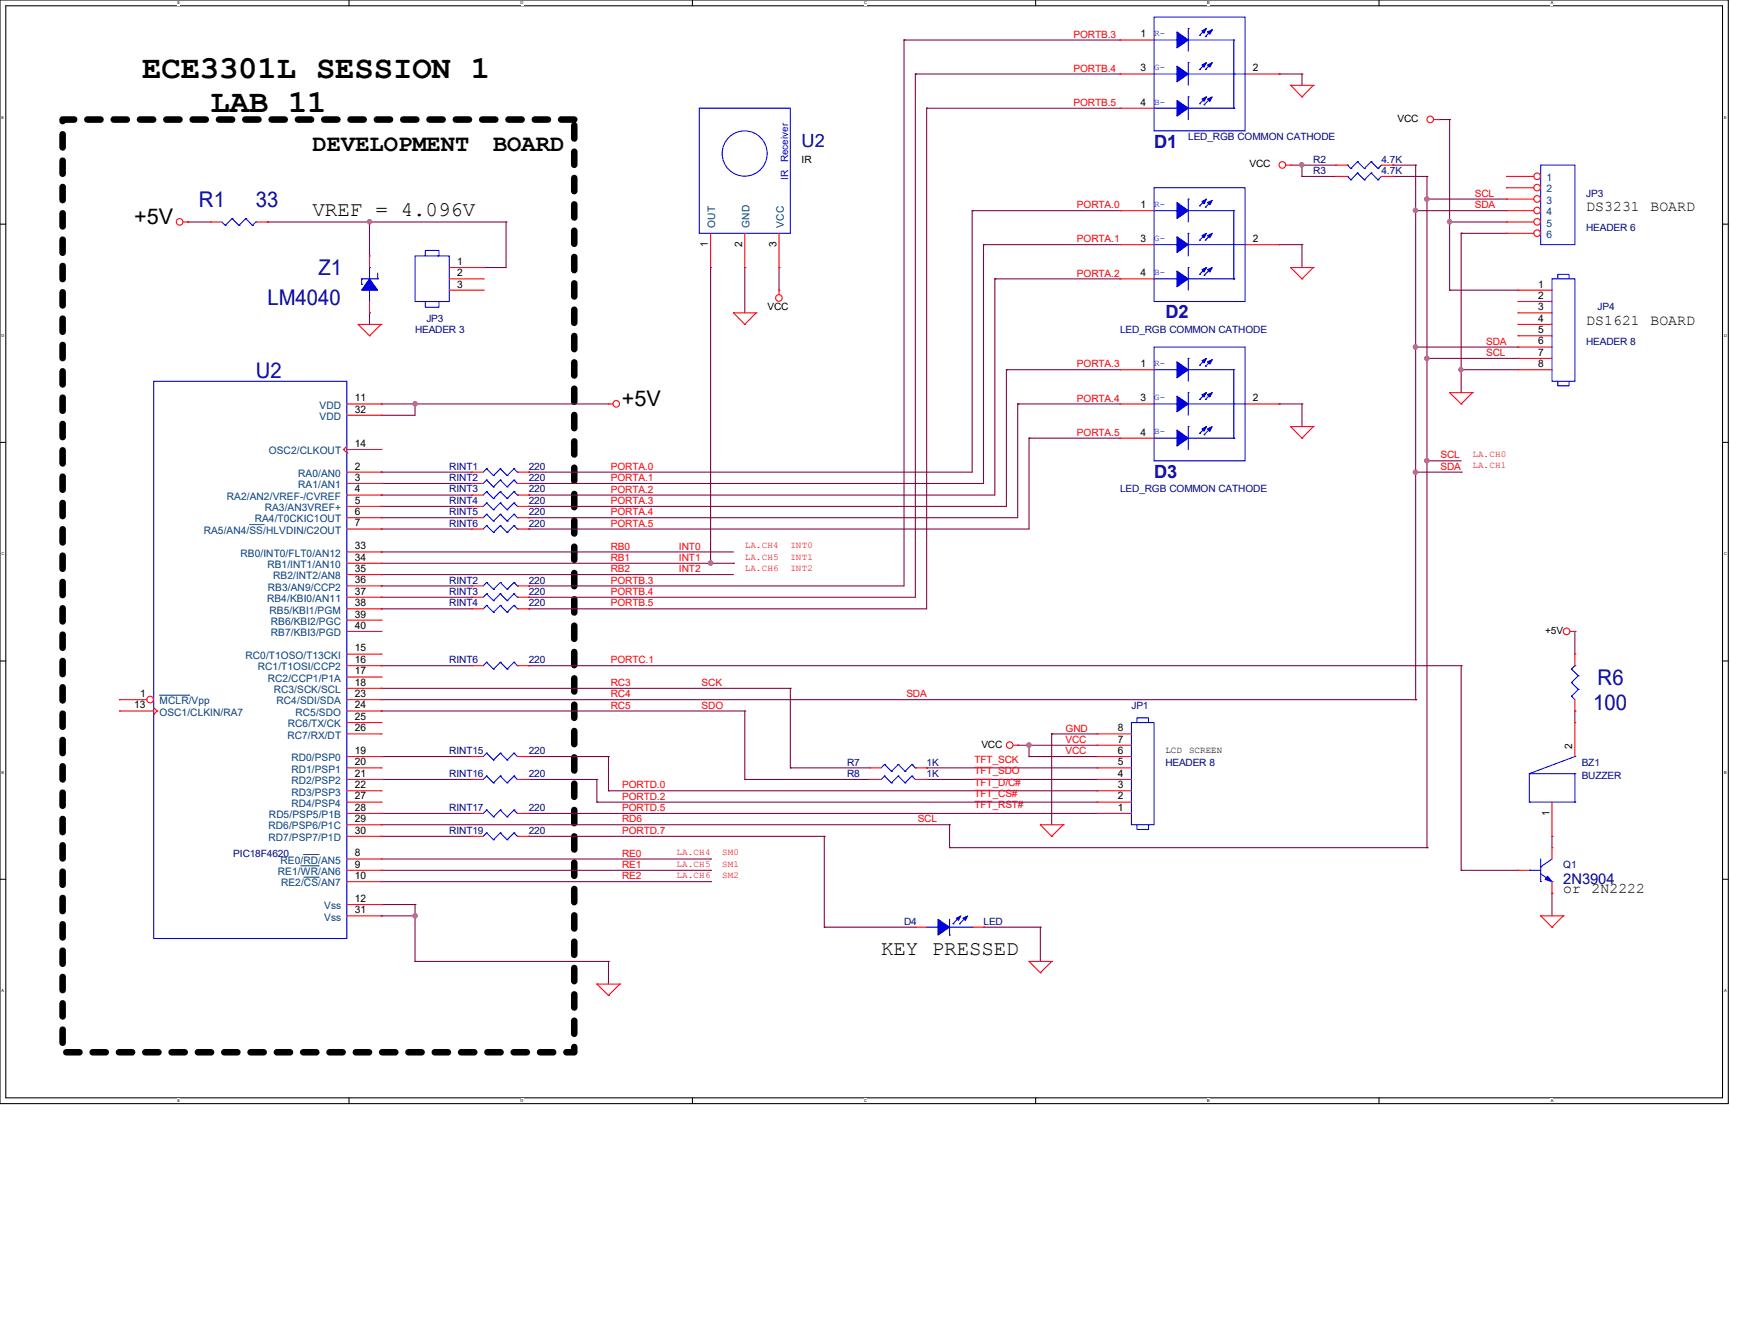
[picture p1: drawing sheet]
<svg xmlns="http://www.w3.org/2000/svg" width="279mm" height="216mm" viewBox="0 0 279 216" stroke-linecap="round" stroke-linejoin="round" font-family="sans-serif">
<path d="M0 0h278v177.4h-278zM.9 .9h276.2v175.6h-276.2z" fill="none" stroke="#000" stroke-width=".17"/>
<g fill="#fff">
<path d="M28.5 .1h.5v.7h-.5z"/>
<path d="M28.5 176.6h.5v.7h-.5z"/>
</g>
<path d="M56.1 0v.9M56.1 176.5v.9" fill="none" stroke="#000" stroke-width=".17"/>
<g fill="#fff">
<path d="M83.7 .1h.5v.7h-.5z"/>
<path d="M83.7 176.6h.5v.7h-.5z"/>
</g>
<path d="M111.4 0v.9M111.4 176.5v.9" fill="none" stroke="#000" stroke-width=".17"/>
<g fill="#fff">
<path d="M139 .1h.4v.7h-.4z"/>
<path d="M139 176.6h.4v.7h-.4z"/>
</g>
<path d="M166.6 0v.9M166.6 176.5v.9" fill="none" stroke="#000" stroke-width=".17"/>
<g fill="#fff">
<path d="M194.2 .1h.4v.7h-.4z"/>
<path d="M194.2 176.6h.4v.7h-.4z"/>
</g>
<path d="M221.8 0v.9M221.8 176.5v.9" fill="none" stroke="#000" stroke-width=".17"/>
<g fill="#fff">
<path d="M249.4 .1h.4v.7h-.4z"/>
<path d="M249.4 176.6h.4v.7h-.4z"/>
<path d="M.3 18.5h.4v.7h-.4z"/>
<path d="M277.3 18.5h.4v.7h-.4z"/>
<path d="M.3 53.6h.4v.7h-.4z"/>
<path d="M277.3 53.6h.5v.7h-.5z"/>
</g>
<path d="M0 36h.9M277.1 36h.9" fill="none" stroke="#000" stroke-width=".17"/>
<g fill="#fff">
<path d="M.3 88.6h.4v.8h-.4z"/>
<path d="M277.3 88.6h.5v.8h-.5z"/>
</g>
<path d="M0 71.1h.9M277.1 71.1h.9" fill="none" stroke="#000" stroke-width=".17"/>
<g fill="#fff">
<path d="M.3 123.8h.4v.7h-.4z"/>
<path d="M277.3 123.8h.4v.7h-.4z"/>
</g>
<path d="M0 106.3h.9M277.1 106.3h.9" fill="none" stroke="#000" stroke-width=".17"/>
<g fill="#fff">
<path d="M.3 158.9h.3v.7h-.3z"/>
<path d="M277.3 158.9h.4v.7h-.4z"/>
</g>
<path d="M0 141.4h.9M277.1 141.4h.9" fill="none" stroke="#000" stroke-width=".17"/>
<path d="M10.1 19.2h82.3v150h-82.3z" fill="none" stroke="#000" stroke-width="1.1" stroke-dasharray="2.1"/>
<g fill="none" stroke="#800040" stroke-width=".17">
<path d="M145.4 6.4h.1M145.4 6.4v87.8h-60.4M145.4 6.4h34.8M147.2 11.9h.1M147.2 11.9v84.1h-62.2M147.2 11.9h33M149.1 17.4h.1M149.1 17.4v80.5h-64.1M149.1 17.4h31.1M205.7 11.9h.1M205.7 11.9h3.7M209.4 11.9h.1"/>
<path d="M209.4 11.9v1.8M231.4 19.2h.1M231.4 19.2h1.8M233.2 19.2h.1M233.2 19.2v27.5M30.2 35.7h.1M30.2 35.7h3.7M43 35.7h.1M43 35.7h38.4M59.4 35.7h.1M59.4 35.7v5.4M81.4 35.7h.1"/>
<path d="M81.4 35.7v7.3h-3.7M156.4 33.9h.1M156.4 33.9v42h-71.4M156.4 33.9h23.8M158.2 39.3h.1M158.2 39.3v38.4h-73.2M158.2 39.3h22M205.7 39.3h.1M205.7 39.3h3.7M207.6 26.5h7.3M209.4 39.3h.1M209.4 26.5h.1"/>
<path d="M209.4 28.4h.1M209.4 26.5v1.9M209.4 39.3v3.7M209.4 28.4h5.5M224 26.5h.1M224 28.4h.1M224 26.5h3.7M224 28.4h5.5M227.7 26.5h.1M227.7 33.9h.1M227.7 33.9h14.6M227.7 26.5v86"/>
<path d="M229.5 28.4h.1M229.5 32h.1M229.5 28.4v107.9M229.5 32h12.8M233.2 35.7h.1M233.2 35.7h9.1M235 37.5h.1M235 37.5v25.6M235 37.5h7.3M59.4 50.3h.1M59.4 50.3v1.9M77.7 43h.1"/>
<path d="M114.3 43h.1M114.3 43v47.6M119.8 43h.1M119.8 43v7.3M125.3 43h.1M125.3 43v3.7M160 44.8h.1M160 44.8v34.8h-75M160 44.8h20.2M161.9 59.4h.1M161.9 59.4v22h-76.9M161.9 59.4h18.3"/>
<path d="M227.7 55.8h.1M227.7 55.8h16.5M229.5 57.6h.1M229.5 57.6h14.7M233.2 46.7h.1M233.2 46.7h11M235 59.4h.1M235 59.4h9.2M61.3 64.9h.1M61.3 66.8h.1M61.3 75.9h.1M61.3 77.7h.1"/>
<path d="M61.3 79.6h.1M61.3 64.9h36.6M61.3 75.9h14.6M61.3 79.6h14.6M61.3 77.7h14.6M66.8 64.9h.1M66.8 64.9v1.9h-5.5M85 75.9h.1M85 79.6h.1M85 77.7h.1M163.7 64.9h.1M163.7 64.9h16.5"/>
<path d="M163.7 64.9v18.3h-78.7M165.5 70.4h.1M165.5 70.4v14.6h-80.5M165.5 70.4h14.7M205.7 64.9h.1M205.7 64.9h3.7M209.4 64.9h.1M209.4 64.9v3.7M227.7 75.9h.1M227.7 75.9h7.3M229.5 74.1h.1M229.5 74.1h5.5"/>
<path d="M235 75.9h.1M61.3 88.7h.1M61.3 92.4h.1M61.3 94.2h.1M61.3 96h.1M61.3 97.9h.1M61.3 81.4h.1M61.3 83.2h.1M61.3 85h.1M61.3 88.7h56.7M61.3 90.6h56.7M61.3 92.4h56.7"/>
<path d="M61.3 94.2h14.6M61.3 96h14.6M61.3 97.9h14.6M61.3 81.4h14.6M61.3 83.2h14.6M61.3 85h14.6M85 94.2h.1M85 96h.1M85 97.9h.1M85 81.4h.1M85 83.2h.1M85 85h.1"/>
<path d="M114.3 90.6h.1M118 90.6h.1M61.3 107h.1M61.3 110.7h.1M61.3 114.3h.1M61.3 107h14.6M61.3 110.7h65.8M61.3 114.3h58.5M61.3 112.5h166.4M85 107h.1M85 107h150M119.8 114.3h.1"/>
<path d="M119.8 114.3v11M127.1 110.7h.1M127.1 110.7v12.7M163.7 119.8h.1M163.7 119.8h12.8M165.5 119.8h.1M165.5 119.8v1.8M169.2 118h.1M169.2 118h7.3M169.2 118v14.6M227.7 112.5h.1M235 107h.1"/>
<path d="M235 107v32.9M253.3 101.5h.1M253.3 114.3h.1M253.3 101.5v3.7M253.3 114.3v1.9M61.3 130.8h.1M61.3 134.5h.1M61.3 134.5h14.6M61.3 138.1h53M61.3 139.9h53M61.3 121.6h14.6M61.3 125.3h14.6"/>
<path d="M61.3 130.8h14.6M61.3 132.6h91.4M75.9 121.6h.1M75.9 125.3h.1M85 134.5h.1M85 121.6h.1M85 125.3h.1M85 130.8h.1M85 134.5h47.6M85 121.6h12.9M85 125.3h11M85 130.8h91.5"/>
<path d="M96 125.3h.1M96 128.9h.1M96 125.3v3.6M96 128.9h80.5M97.9 121.6h.1M97.9 127.1h.1M97.9 121.6v5.5M97.9 127.1h78.6M114.3 138.1h.1M114.3 139.9h.1M119.8 125.3h.1M119.8 125.3h20.1"/>
<path d="M127.1 123.4h.1M127.1 123.4h12.8M132.6 134.5h.1M132.6 134.5v14.6M149.1 123.4h.1M149.1 125.3h.1M149.1 125.3h27.4M149.1 123.4h27.4M152.7 132.6h.1M152.7 136.3h.1M152.7 132.6v3.7M152.7 136.3h76.8"/>
<path d="M165.5 121.6h.1M165.5 121.6h11M229.5 136.3h.1M235 139.9h.1M235 139.9h9.2M249.6 134.5h.1M249.6 134.5v1.8M61.3 145.4h.1M61.3 147.2h.1M61.3 145.4h5.5M61.3 147.2h5.5M61.3 141.7h53"/>
<path d="M66.8 145.4h.1M66.8 147.2h.1M66.8 154.6h.1M66.8 145.4v9.2M66.8 154.6h31.1M97.9 154.6h.1M97.9 154.6v3.6M114.3 141.7h.1M132.6 149.1h.1M132.6 149.1h14.6M158.2 149.1h.1M158.2 149.1h9.1"/>
<path d="M167.3 149.1h.1M167.3 149.1v5.5M249.6 143.6h.1M249.6 143.6v3.6"/>
</g>
<g fill="#f0f" stroke="#f0f" stroke-width=".17">
<circle cx="66.7" cy="64.9" r=".35"/>
<circle cx="66.7" cy="147.2" r=".35"/>
<circle cx="165.5" cy="119.8" r=".36"/>
<circle cx="59.4" cy="35.6" r=".35"/>
<circle cx="114.3" cy="90.5" r=".35"/>
<circle cx="235" cy="59.4" r=".35"/>
<circle cx="233.2" cy="35.6" r=".35"/>
<circle cx="227.7" cy="75.9" r=".35"/>
<circle cx="227.7" cy="33.8" r=".35"/>
<circle cx="227.7" cy="55.8" r=".35"/>
<circle cx="229.5" cy="32" r=".36"/>
<circle cx="229.5" cy="57.6" r=".36"/>
<circle cx="229.5" cy="74.1" r=".36"/>
<circle cx="209.4" cy="26.5" r=".35"/>
</g>
<g fill="none" stroke="#f00" stroke-width=".17">
<path d="M180.2 6.4h.1M180.2 11.9h.1M180.2 17.4h.1M180.2 6.4h5.4M180.2 11.9h5.4M180.2 17.4h5.4M200.3 11.9h5.4M205.7 11.9h.1M207.6 13.7h.1M207.6 13.7h3.6M207.6 13.7l1.8 1.9M209.4 15.6h.1"/>
<path d="M211.2 13.7h.1M211.2 13.7l-1.8 1.9M230.6 19.2h.8M231.4 19.2h.1M29.5 35.7h.7M30.2 35.7h.1M33.9 35.7h.1M33.9 35.7h1.8M41.1 35.7h1.9M43 35.7h.1M114.3 37.5v5.5M119.8 37.5v5.5"/>
<path d="M125.3 37.5v5.5M206.8 26.5h.8M207.6 26.5h.1M214.9 26.5h.1M214.9 26.5h1.8M222.2 26.5h1.8M224 26.5h.1M57.6 52.2h.1M57.6 52.2h3.7M57.6 52.2l1.8 1.8M59.4 54h.1M61.3 52.2h.1"/>
<path d="M61.3 52.2l-1.9 1.8M72.3 43h5.4M72.3 44.8h5.4M72.3 46.7h5.4M77.7 43h.1M77.7 44.8h.1M77.7 46.7h.1M114.3 43h.1M118 50.3h.1M118 50.3h3.6M118 50.3l1.8 1.9M119.8 52.2h.1"/>
<path d="M119.8 43h.1M121.6 50.3h.1M121.6 50.3l-1.8 1.9M125.3 46.7h.1M125.3 43h.1M125.3 46.7v.7M180.2 59.4h.1M180.2 59.4h5.4M207.6 43h.1M207.6 43h3.6M207.6 43l1.8 1.8M209.4 44.8h.1"/>
<path d="M211.2 43h.1M211.2 43l-1.8 1.8M97.9 64.9h.1M97.9 64.9h.7M180.2 64.9h.1M180.2 70.4h.1M180.2 64.9h5.4M180.2 70.4h5.4M200.3 64.9h5.4M205.7 64.9h.1M207.6 68.6h.1M207.6 68.6h3.6"/>
<path d="M207.6 68.6l1.8 1.8M209.4 70.4h.1M211.2 68.6h.1M211.2 68.6l-1.8 1.8M233.2 63.1h.1M233.2 63.1h3.7M233.2 63.1l1.8 1.8M235 64.9h.1M236.9 63.1h.1M236.9 63.1l-1.9 1.8M75.9 85h.1M75.9 81.4h.1"/>
<path d="M75.9 85h1.8M75.9 81.4h1.8M83.2 85h1.8M83.2 81.4h1.8M85 85h.1M85 81.4h.1M163 119.8h.7M163.7 119.8h.1M176.5 119.8h.1M176.5 118h.1M176.5 119.8h5.5M176.5 118h5.5"/>
<path d="M252.6 101.5h.7M253.3 101.5h.1M253.3 114.3h.1M253.3 105.2h.1M253.3 105.2v1.8M253.3 112.5v1.8M75.9 121.6h.1M75.9 121.6h1.8M83.2 121.6h1.8M85 121.6h.1M167.3 132.6h.1M167.3 132.6h3.7"/>
<path d="M167.3 132.6l1.9 1.9M169.2 134.5h.1M171 132.6h.1M171 132.6l-1.8 1.9M176.5 130.8h.1M176.5 128.9h.1M176.5 127.1h.1M176.5 125.3h.1M176.5 123.4h.1M176.5 121.6h.1M176.5 130.8h5.5M176.5 128.9h5.5"/>
<path d="M176.5 127.1h5.5M176.5 125.3h5.5M176.5 123.4h5.5M176.5 121.6h5.5M96 158.2h.1M96 158.2h3.7M96 158.2l1.9 1.8M99.7 158.2h.1M99.7 158.2l-1.8 1.8M147.2 149.1h.1M147.2 149.1h1.9M156.4 149.1h1.8"/>
<path d="M158.2 149.1h.1M165.5 154.6h.1M165.5 154.6h3.7M165.5 154.6l1.8 1.8M167.3 156.4h.1M169.2 154.6h.1M169.2 154.6l-1.9 1.8M247.8 147.2h.1M247.8 147.2h3.7M247.8 147.2l1.8 1.9M249.6 149.1h.1M251.5 147.2h.1"/>
<path d="M251.5 147.2l-1.9 1.9M97.9 160h.1"/>
<circle cx="230.1" cy="19.2" r=".53"/>
<circle cx="28.9" cy="35.7" r=".53"/>
<circle cx="206.3" cy="26.5" r=".53"/>
<circle cx="125.3" cy="47.9" r=".53"/>
<circle cx="99.1" cy="64.9" r=".53"/>
<circle cx="162.4" cy="119.8" r=".53"/>
<circle cx="252" cy="101.5" r=".53"/>
</g>
<g fill="#00f" stroke="#00f" stroke-width=".17">
<path d="M189.3 58.2l1.8 1.2-1.8 1.3z" fill-rule="evenodd"/>
<path d="M193.3 58l.8-.4-.4 .7z" fill-rule="evenodd"/>
<path d="M194.2 58.2l.8-.4-.4 .7z" fill-rule="evenodd"/>
<path d="M189.3 63.7l1.8 1.2-1.8 1.3z" fill-rule="evenodd"/>
<path d="M189.3 69.1l1.8 1.3-1.8 1.3z" fill-rule="evenodd"/>
<path d="M193.3 63.5l.8-.4-.4 .7z" fill-rule="evenodd"/>
<path d="M194.2 63.5l.8-.4-.4 .7z" fill-rule="evenodd"/>
<path d="M193.3 69l.8-.4-.4 .7z" fill-rule="evenodd"/>
<path d="M194.2 69l.8-.4-.4 .7z" fill-rule="evenodd"/>
<path d="M189.3 5.1l1.8 1.3-1.8 1.3z" fill-rule="evenodd"/>
<path d="M193.3 5l.8-.4-.4 .7z" fill-rule="evenodd"/>
<path d="M194.2 5.1l.8-.3-.4 .7z" fill-rule="evenodd"/>
<path d="M189.3 10.6l1.8 1.3-1.8 1.3z" fill-rule="evenodd"/>
<path d="M189.3 16.1l1.8 1.3-1.8 1.3z" fill-rule="evenodd"/>
<path d="M193.3 10.5l.8-.4-.4 .7z" fill-rule="evenodd"/>
<path d="M194.2 10.5l.8-.4-.4 .7z" fill-rule="evenodd"/>
<path d="M193.3 15.9l.8-.3-.4 .7z" fill-rule="evenodd"/>
<path d="M194.2 15.9l.8-.3-.4 .7z" fill-rule="evenodd"/>
<path d="M150.9 147.8l1.8 1.3-1.8 1.2z" fill-rule="evenodd"/>
<path d="M154.9 147.6l.8-.4-.4 .8z" fill-rule="evenodd"/>
<path d="M153.8 147.6l.8-.4-.4 .8z" fill-rule="evenodd"/>
</g>
<g fill="none" stroke="#00f" stroke-width=".17">
<path d="M112.5 17.4h14.6v20.1h-14.6zM185.6 2.8h14.7v18.2h-14.7zM185.6 6.4h12.9M185.6 11.9h14.7M185.6 17.4h12.9M191.1 4.6h.1M191.1 10.1h.1M191.1 15.6h.1M191.1 4.6v3.7M191.1 10.1v3.6M191.1 15.6v3.6M193 5.7h.1"/>
<path d="M193 16.7h.1M193 11.2h.1M193.7 16.8h.1M193.9 11.2h.1M193.9 5.9h.1M194.1 4.6l-1.1 1.1M194.1 15.6l-1.1 1.1M194.1 10.1l-1.1 1.1M194.8 15.7l-1.1 1.1M195 10.1l-1.1 1.1M195 4.8l-1.1 1.1M198.5 6.4h.1"/>
<path d="M198.5 11.9h.1M198.5 17.4h.1M198.5 6.4v11M200.3 11.9h.1M35.7 35.7l.5 .5M36.2 36.2h.1M37.3 35.1h.1M37.3 35.1l-1.1 1.1M37.3 35.1l1.1 1.1M38.4 36.2h.1M39.5 35.1h.1M39.5 35.1l-1.1 1.1"/>
<path d="M39.5 35.1l1.1 1.1M40.6 36.2h.1M41.1 35.7h.1M41.1 35.7l-.5 .5M216.7 26.5h.1M216.7 26.5l.6 .6M217.3 27.1h.1M218.4 26h.1M218.4 26l1.1 1.1M218.4 26l-1.1 1.1M219.5 27.1h.1M220.6 26h.1"/>
<path d="M220.6 26l1.1 1.1M220.6 26l-1.1 1.1M221.7 27.1h.1M222.2 26.5l-.5 .6M66.8 41.1h5.5v7.4h-5.5zM68.4 41.1v-.8h2.2v.8h-.2M68.6 48.5h-.2v.9h2.2v-.9M185.6 55.8h14.7v18.3h-14.7zM185.6 59.4h12.9M191.1 57.6h.1M191.1 57.6v3.7M193 58.7h.1"/>
<path d="M193.9 58.9h.1M194.1 57.6l-1.1 1.1M195 57.8l-1.1 1.1M198.5 59.4h.1M198.5 59.4v11M24.7 61.3h31.1v89.6h-31.1zM185.6 64.9h14.7M185.6 70.4h12.9M191.1 63.1h.1M191.1 68.6h.1M191.1 63.1v3.7M191.1 68.6v3.7"/>
<path d="M193 69.7h.1M193 64.2h.1M193.7 69.9h.1M193.9 64.2h.1M194.1 68.6l-1.1 1.1M194.1 63.1l-1.1 1.1M194.8 68.8l-1.1 1.1M195 63.1l-1.1 1.1M198.5 64.9h.1M198.5 70.4h.1M200.3 64.9h.1M78.3 84.5h.1"/>
<path d="M78.3 80.9h.1M78.3 84.5l-.6 .5M78.3 84.5l1.1 1.1M78.3 80.9l-.6 .5M78.3 80.9l1.1 1.1M79.4 85.6h.1M79.4 82h.1M80.5 84.5h.1M80.5 80.9h.1M80.5 84.5l-1.1 1.1M80.5 84.5l1.1 1.1M80.5 80.9l-1.1 1.1"/>
<path d="M80.5 80.9l1.1 1.1M81.6 85.6h.1M81.6 82h.1M82.7 84.5h.1M82.7 80.9h.1M82.7 84.5l-1.1 1.1M82.7 84.5l.5 .5M82.7 80.9l-1.1 1.1M82.7 80.9l.5 .5M83.2 85h.1M83.2 81.4h.1M182 116.2h3.6v16.4h-3.6z"/>
<path d="M182.9 116.2v-.8h1.8v.8M252.8 111.9h.1M252.8 109.7h.1M252.8 107.6h.1M252.8 111.9l.5 .6M252.8 109.7l1.1 1.1M252.8 107.6l1.1 1M253.3 107h.1M253.3 107l-.5 .6M253.9 110.8h.1M253.9 108.6h.1M253.9 110.8l-1.1 1.1"/>
<path d="M253.9 108.6l-1.1 1.1M78.3 121.1h.1M78.3 121.1l-.6 .5M78.3 121.1l1.1 1.1M79.4 122.2h.1M80.5 121.1h.1M80.5 121.1l-1.1 1.1M80.5 121.1l1.1 1.1M81.6 122.2h.1M82.7 121.1h.1M82.7 121.1l-1.1 1.1M82.7 121.1l.5 .5"/>
<path d="M83.2 121.6h.1M182.9 132.6v.7h1.8v-.7M149.1 149.1h1.8M150.9 149.1h.1M152.7 150.3h.1M152.7 147.8v2.5M152.7 149.1h3.7M153.3 148.5h.1M154.3 148.5h.1M154.3 147.4l-1 1.1M155.4 147.4l-1.1 1.1M156.4 149.1h.1"/>
<circle cx="119.8" cy="24.7" r="3.6"/>
</g>
<circle cx="24.2" cy="112.5" r=".53" fill="#fff" stroke="#f00" stroke-width=".17"/>
<g fill="none" stroke="#f00" stroke-width=".17">
<path d="M180.2 33.9h.1M180.2 39.3h.1M180.2 33.9h5.4M180.2 39.3h5.4M200.3 39.3h5.4M205.7 39.3h.1M214.9 28.4h.1M214.9 28.4h1.8M222.2 28.4h1.8M224 28.4h.1M59.4 50.3h.1M59.4 41.1h.1"/>
<path d="M59.4 41.1v1.9M59.4 48.5v1.8M180.2 44.8h.1M180.2 44.8h5.4M244.2 46.7h.1M244.2 48.5h.1M244.2 50.3h.1M244.2 52.2h.1M244.2 54h.1M244.2 55.8h.1M244.2 57.6h.1M244.2 59.4h.1"/>
<path d="M244.2 46.7h5.4M244.2 48.5h5.4M244.2 50.3h5.4M244.2 52.2h5.4M244.2 54h5.4M244.2 55.8h5.4M244.2 57.6h5.4M244.2 59.4h5.4M55.2 72.3h.1M55.2 72.3l.6 .5M55.8 72.8h.1M55.8 75.9h5.5"/>
<path d="M55.8 77.7h5.5M55.8 79.6h5.5M55.8 64.9h5.5M55.8 71.7l-.6 .6M55.8 72.3h5.5M55.8 66.8h5.5M61.3 75.9h.1M61.3 77.7h.1M61.3 79.6h.1M61.3 64.9h.1M61.3 72.3h.1M61.3 66.8h.1"/>
<path d="M75.9 79.6h.1M75.9 77.7h.1M75.9 75.9h.1M75.9 75.9h1.8M75.9 77.7h1.8M75.9 79.6h1.8M83.2 75.9h1.8M83.2 77.7h1.8M83.2 79.6h1.8M85 79.6h.1M85 77.7h.1M85 75.9h.1"/>
<path d="M55.8 81.4h5.5M55.8 83.2h5.5M55.8 85h5.5M55.8 88.7h5.5M55.8 90.6h5.5M55.8 92.4h5.5M55.8 94.2h5.5M55.8 96h5.5M55.8 97.9h5.5M55.8 99.7h5.5M61.3 81.4h.1M61.3 83.2h.1"/>
<path d="M61.3 85h.1M61.3 88.7h.1M61.3 90.6h.1M61.3 92.4h.1M61.3 94.2h.1M61.3 96h.1M61.3 97.9h.1M61.3 99.7h.1M75.9 83.2h.1M75.9 96h.1M75.9 97.9h.1M75.9 94.2h.1"/>
<path d="M75.9 83.2h1.8M75.9 94.2h1.8M75.9 96h1.8M75.9 97.9h1.8M83.2 83.2h1.8M83.2 94.2h1.8M83.2 96h1.8M83.2 97.9h1.8M85 83.2h.1M85 96h.1M85 97.9h.1M85 94.2h.1"/>
<path d="M19.2 112.5h.1M19.2 114.3h.1M19.2 112.5h4.4M19.2 114.3h5.5M24.7 114.9h.1M24.7 113.7l.6 .6M25.3 114.3h.1M25.3 114.3l-.6 .6M55.8 112.5h5.5M55.8 114.3h5.5M55.8 101.5h5.5M55.8 118h5.5"/>
<path d="M55.8 116.2h5.5M55.8 110.7h5.5M55.8 108.8h5.5M55.8 107h5.5M55.8 105.2h5.5M61.3 101.5h.1M61.3 118h.1M61.3 116.2h.1M61.3 114.3h.1M61.3 112.5h.1M61.3 110.7h.1M61.3 108.8h.1"/>
<path d="M61.3 107h.1M61.3 105.2h.1M75.9 107h.1M75.9 107h1.8M83.2 107h1.8M85 107h.1M253.3 116.2h.1M253.3 116.2v5.4M55.8 138.1h5.5M55.8 139.9h5.5M55.8 121.6h5.5M55.8 123.4h5.5"/>
<path d="M55.8 125.3h5.5M55.8 127.1h5.5M55.8 128.9h5.5M55.8 130.8h5.5M55.8 132.6h5.5M55.8 134.5h5.5M61.3 138.1h.1M61.3 139.9h.1M61.3 121.6h.1M61.3 123.4h.1M61.3 125.3h.1M61.3 127.1h.1"/>
<path d="M61.3 128.9h.1M61.3 130.8h.1M61.3 132.6h.1M61.3 134.5h.1M75.9 130.8h.1M75.9 125.3h.1M75.9 134.5h.1M75.9 125.3h1.8M75.9 130.8h1.8M75.9 134.5h1.8M83.2 125.3h1.8M83.2 130.8h1.8"/>
<path d="M83.2 134.5h1.8M85 130.8h.1M85 125.3h.1M85 134.5h.1M139.9 123.4h.1M139.9 125.3h.1M139.9 123.4h1.8M139.9 125.3h1.8M147.2 123.4h1.9M147.2 125.3h1.9M149.1 123.4h.1M149.1 125.3h.1"/>
<path d="M244.2 139.9h.1M244.2 139.9h1.8M249.6 136.3h.1M249.6 134.5h.1M249.6 128.9v5.6M249.6 136.3v1.8M55.8 141.7h5.5M55.8 145.4h5.5M55.8 147.2h5.5M61.3 141.7h.1M61.3 145.4h.1M61.3 147.2h.1"/>
<path d="M249.6 143.6h.1M249.6 141.7v1.9"/>
</g>
<path d="M40.1 84.3h2.2M42.3 84.3h.1M25.7 111.8h4.7M30.4 111.8h.1M48.4 139.2h2.8M48.8 137.4h2.4M51.2 137.4h.1M51.2 139.2h.1M48.9 141h2.3M51.2 141h.1" fill="none" stroke="#004080" stroke-width=".16"/>
<g fill="none" stroke="#00f" stroke-width=".17">
<path d="M185.6 30.2h14.7v18.3h-14.7zM185.6 33.9h12.9M185.6 39.3h14.7M191.1 32h.1M191.1 37.5h.1M191.1 32v3.7M191.1 37.5v3.6M193 33.1h.1M193 38.6h.1M193.9 38.6h.1M193.9 33.3h.1M194.1 32l-1.1 1.1"/>
<path d="M194.1 37.5l-1.1 1.1M195 37.5l-1.1 1.1M195 32.2l-1.1 1.1M198.5 33.9h.1M198.5 39.3h.1M198.5 33.9v10.9M200.3 39.3h.1M216.7 28.4h.1M216.7 28.4l.6 .5M217.3 28.9h.1M218.4 27.8h.1M218.4 27.8l1.1 1.1"/>
<path d="M218.4 27.8l-1.1 1.1M219.5 28.9h.1M220.6 27.8h.1M220.6 27.8l1.1 1.1M220.6 27.8l-1.1 1.1M221.7 28.9h.1M222.2 28.4l-.5 .5M247.8 26.5h5.5v12.8h-5.5zM58.2 44.8h.1M58.2 45.7h.1M58.2 44.8h2.5M58.2 44.8v.9"/>
<path d="M59.4 46.7h.1M59.4 43h.1M59.4 43v1.8M59.4 46.7v1.8M60.7 44.8h.1M60.7 43.9v.9M185.6 44.8h12.9M191.1 43h.1M191.1 43v3.7M193 44.1h.1M193.7 44.3h.1M194.1 43l-1.1 1.1"/>
<path d="M194.8 43.2l-1.1 1.1M198.5 44.8h.1M249.6 44.8h3.7v16.5h-3.7zM250.6 44.8v-.7h1.8v.7M78.3 79h.1M78.3 77.2h.1M78.3 75.4h.1M78.3 79l-.6 .6M78.3 79l1.1 1.1M78.3 77.2l-.6 .5M78.3 77.2l1.1 1.1M78.3 75.4l-.6 .5"/>
<path d="M78.3 75.4l1.1 1.1M79.4 78.3h.1M79.4 76.5h.1M80.5 79h.1M80.5 77.2h.1M80.5 75.4h.1M80.5 79l-1.1 1.1M80.5 79l1.1 1.1M80.5 77.2l-1.1 1.1M80.5 77.2l1.1 1.1M80.5 75.4l-1.1 1.1M80.5 75.4l1.1 1.1"/>
<path d="M81.6 78.3h.1M81.6 76.5h.1M82.7 79h.1M82.7 77.2h.1M82.7 75.4h.1M82.7 79l-1.1 1.1M82.7 79l.5 .6M82.7 77.2l-1.1 1.1M82.7 77.2l.5 .5M82.7 75.4l-1.1 1.1M82.7 75.4l.5 .5M83.2 79.6h.1"/>
<path d="M83.2 77.7h.1M83.2 75.9h.1M250.6 61.3v.7h1.8v-.7M78.3 82.7h.1M78.3 95.5h.1M78.3 97.3h.1M78.3 93.6h.1M78.3 82.7l-.6 .5M78.3 82.7l1.1 1.1M78.3 95.5l-.6 .5M78.3 95.5l1.1 1.1M78.3 97.3l-.6 .6"/>
<path d="M78.3 97.3l1.1 1.1M78.3 93.6l-.6 .6M78.3 93.6l1.1 1.1M79.4 83.8h.1M79.4 80.1h.1M79.4 96.6h.1M79.4 98.4h.1M79.4 94.7h.1M80.5 82.7h.1M80.5 95.5h.1M80.5 97.3h.1M80.5 93.6h.1"/>
<path d="M80.5 82.7l-1.1 1.1M80.5 82.7l1.1 1.1M80.5 95.5l-1.1 1.1M80.5 95.5l1.1 1.1M80.5 97.3l-1.1 1.1M80.5 97.3l1.1 1.1M80.5 93.6l-1.1 1.1M80.5 93.6l1.1 1.1M81.6 83.8h.1M81.6 80.1h.1M81.6 96.6h.1M81.6 98.4h.1"/>
<path d="M81.6 94.7h.1M82.7 82.7h.1M82.7 95.5h.1M82.7 97.3h.1M82.7 93.6h.1M82.7 82.7l-1.1 1.1M82.7 82.7l.5 .5M82.7 95.5l-1.1 1.1M82.7 95.5l.5 .5M82.7 97.3l-1.1 1.1M82.7 97.3l.5 .6M82.7 93.6l-1.1 1.1"/>
<path d="M82.7 93.6l.5 .6M83.2 83.2h.1M83.2 96h.1M83.2 97.9h.1M83.2 94.2h.1M78.3 106.5h.1M78.3 106.5l-.6 .5M78.3 106.5l1.1 1.1M79.4 107.6h.1M80.5 106.5h.1M80.5 106.5l-1.1 1.1M80.5 106.5l1.1 1.1"/>
<path d="M81.6 107.6h.1M82.7 106.5h.1M82.7 106.5l-1.1 1.1M82.7 106.5l.5 .5M83.2 107h.1M78.3 130.2h.1M78.3 124.8h.1M78.3 133.9h.1M78.3 130.2l-.6 .6M78.3 130.2l1.1 1.1M78.3 124.8l-.6 .5M78.3 124.8l1.1 1.1"/>
<path d="M78.3 133.9l-.6 .6M78.3 133.9l1.1 1.1M79.4 131.3h.1M79.4 125.9h.1M79.4 135h.1M80.5 130.2h.1M80.5 124.8h.1M80.5 133.9h.1M80.5 130.2l-1.1 1.1M80.5 130.2l1.1 1.1M80.5 124.8l-1.1 1.1M80.5 124.8l1.1 1.1"/>
<path d="M80.5 133.9l-1.1 1.1M80.5 133.9l1.1 1.1M81.6 131.3h.1M81.6 125.9h.1M81.6 135h.1M82.7 130.2h.1M82.7 124.8h.1M82.7 133.9h.1M82.7 130.2l-1.1 1.1M82.7 130.2l.5 .6M82.7 124.8l-1.1 1.1M82.7 124.8l.5 .5"/>
<path d="M82.7 133.9l-1.1 1.1M82.7 133.9l.5 .6M83.2 130.8h.1M83.2 125.3h.1M83.2 134.5h.1M142.3 122.9h.1M142.3 124.8h.1M142.3 122.9l-.6 .5M142.3 122.9l1.1 1.1M142.3 124.8l-.6 .5M142.3 124.8l1.1 1.1M143.4 124h.1"/>
<path d="M143.4 125.9h.1M144.5 122.9h.1M144.5 124.8h.1M144.5 122.9l-1.1 1.1M144.5 122.9l1.1 1.1M144.5 124.8l-1.1 1.1M144.5 124.8l1.1 1.1M145.6 124h.1M145.6 125.9h.1M146.7 122.9h.1M146.7 124.8h.1M146.7 122.9l-1.1 1.1"/>
<path d="M146.7 122.9l.5 .5M146.7 124.8l-1.1 1.1M146.7 124.8l.5 .5M147.2 123.4h.1M147.2 125.3h.1M246 139.9h.1M246 124.4h.1M246 128.9h.1M246 139.9h1.8M246 128.9h7.3M246 124.4h7.3M246 124.4v4.5"/>
<path d="M247.8 139.4h.1M247.8 138.1v3.6M249.6 138.1l-1.8 1.3M253.3 128.9h.1M253.3 124.4h.1M253.3 121.6h.1M253.3 124.4v4.5M253.3 121.6l-7.3 2.8M247.8 141.7h.1M247.8 140.5l1.8 1.2M249.6 141.7h.1"/>
</g>
<g fill="#00f" stroke="#00f" stroke-width=".17">
<path d="M248.9 140.8l.7 .9-1.1-.3z"/>
<path d="M189.3 32.6l1.8 1.3-1.8 1.2z" fill-rule="evenodd"/>
<path d="M193.3 32.4l.8-.4-.4 .8z" fill-rule="evenodd"/>
<path d="M194.2 32.6l.8-.4-.4 .7z" fill-rule="evenodd"/>
<path d="M189.3 38.1l1.8 1.2-1.8 1.3z" fill-rule="evenodd"/>
<path d="M189.3 43.6l1.8 1.2-1.8 1.3z" fill-rule="evenodd"/>
<path d="M193.3 37.9l.8-.4-.4 .7z" fill-rule="evenodd"/>
<path d="M194.2 37.9l.8-.4-.4 .7z" fill-rule="evenodd"/>
<path d="M193.3 43.3l.8-.3-.4 .7z" fill-rule="evenodd"/>
<path d="M194.2 43.3l.8-.3-.4 .7z" fill-rule="evenodd"/>
<path d="M59.4 44.8l1.3 1.9h-2.5z" fill-rule="evenodd"/>
</g>
<circle cx="247.2" cy="28.3" r=".53" fill="#fff" stroke="#f00" stroke-width=".17"/>
<path d="M242.3 28.4h.1M242.3 28.4h4.4" fill="none" stroke="#f00" stroke-width=".17"/>
<circle cx="247.2" cy="30.2" r=".53" fill="#fff" stroke="#f00" stroke-width=".17"/>
<path d="M242.3 30.2h.1M242.3 30.2h4.4" fill="none" stroke="#f00" stroke-width=".17"/>
<circle cx="247.2" cy="32" r=".53" fill="#fff" stroke="#f00" stroke-width=".17"/>
<path d="M242.3 32h.1M242.3 32h4.4" fill="none" stroke="#f00" stroke-width=".17"/>
<circle cx="247.2" cy="33.8" r=".53" fill="#fff" stroke="#f00" stroke-width=".17"/>
<path d="M242.3 33.9h.1M242.3 33.9h4.4" fill="none" stroke="#f00" stroke-width=".17"/>
<circle cx="247.2" cy="35.7" r=".53" fill="#fff" stroke="#f00" stroke-width=".17"/>
<path d="M242.3 35.7h.1M242.3 35.7h4.4" fill="none" stroke="#f00" stroke-width=".17"/>
<circle cx="247.2" cy="37.5" r=".53" fill="#fff" stroke="#f00" stroke-width=".17"/>
<path d="M242.3 37.5h.1M242.3 37.5h4.4" fill="none" stroke="#f00" stroke-width=".17"/>
<g fill="#f0f" stroke="#f0f" stroke-width=".17">
<circle cx="66.7" cy="64.9" r=".35"/>
<circle cx="66.7" cy="147.2" r=".35"/>
<circle cx="165.5" cy="119.8" r=".36"/>
<circle cx="59.4" cy="35.6" r=".35"/>
<circle cx="114.3" cy="90.5" r=".35"/>
<circle cx="235" cy="59.4" r=".35"/>
<circle cx="233.2" cy="35.6" r=".35"/>
<circle cx="227.7" cy="75.9" r=".35"/>
<circle cx="227.7" cy="33.8" r=".35"/>
<circle cx="227.7" cy="55.8" r=".35"/>
<circle cx="229.5" cy="32" r=".36"/>
<circle cx="229.5" cy="57.6" r=".36"/>
<circle cx="229.5" cy="74.1" r=".36"/>
<circle cx="209.4" cy="26.5" r=".35"/>
</g>
<g font-size="5.2">
<text x="22.9" y="12.6">ECE3301L SESSION 1</text>
<text x="33.9" y="18">LAB 11</text>
</g>
<g font-size="3.8">
<text x="50.3" y="24.3">DEVELOPMENT</text>
<text x="79.3" y="24.3">BOARD</text>
</g>
<g font-size="3.5" fill="#000080">
<text x="32" y="33.3">R1</text>
<text x="41.1" y="33.3">33</text>
<text x="51.2" y="44.2">Z1</text>
<text x="43" y="49">LM4040</text>
<text x="41.1" y="60.7">U2</text>
<text x="257" y="110.1">R6</text>
<text x="256.2" y="114.1">100</text>
</g>
<g font-size="3.5">
<text x="21.6" y="36">+5V</text>
<text x="100" y="65.3">+5V</text>
</g>
<g font-size="3.4">
<text x="50.3" y="34.7">VREF = 4.096V</text>
<text x="141.7" y="153.5">KEY PRESSED</text>
</g>
<g font-size="2.9" fill="#000080">
<text x="128.9" y="23.7">U2</text>
<text x="185.6" y="23.7">D1</text>
<text x="187.5" y="51.2">D2</text>
<text x="185.6" y="76.8">D3</text>
</g>
<g font-size="2.4">
<text x="255.1" y="33.9">DS3231</text>
<text x="265.5" y="33.9">BOARD</text>
<text x="255.1" y="52.2">DS1621</text>
<text x="265.5" y="52.2">BOARD</text>
<text x="251.5" y="143.6">or</text>
<text x="256" y="143.6">2N2222</text>
</g>
<text font-size="2.4" fill="#000080" x="251.5" y="142.1">2N3904</text>
<g font-size="1.7">
<text x="183.4" y="6">1</text>
<text x="183.4" y="11.5">3</text>
<text x="201.5" y="11.5">2</text>
<text x="183.4" y="17">4</text>
<text x="183.4" y="33.4">1</text>
<text x="113.9" y="39.7" transform="rotate(-90 113.9 39.7)">1</text>
<text x="119.4" y="39.7" transform="rotate(-90 119.4 39.7)">2</text>
<text x="124.9" y="39.7" transform="rotate(-90 124.9 39.7)">3</text>
<text x="183.4" y="38.9">3</text>
<text x="201.5" y="38.9">2</text>
<text x="73.5" y="42.6">1</text>
<text x="73.5" y="44.4">2</text>
<text x="73.5" y="46.2">3</text>
<text x="183.4" y="44.4">4</text>
<text x="247.4" y="46.2">1</text>
<text x="247.4" y="48">2</text>
<text x="247.4" y="49.9">3</text>
<text x="247.4" y="51.7">4</text>
<text x="247.4" y="53.6">5</text>
<text x="183.4" y="59">1</text>
<text x="247.4" y="55.4">6</text>
<text x="247.4" y="57.2">7</text>
<text x="247.4" y="59">8</text>
<text x="57.1" y="64.5">11</text>
<text x="183.4" y="64.5">3</text>
<text x="201.5" y="64.5">2</text>
<text x="57.1" y="71.8">14</text>
<text x="57.1" y="66.3">32</text>
<text x="183.4" y="70">4</text>
<text x="57.1" y="75.5">2</text>
<text x="57.1" y="77.3">3</text>
<text x="57.1" y="79.2">4</text>
<text x="57.1" y="81">5</text>
<text x="57.1" y="82.8">6</text>
<text x="57.1" y="84.6">7</text>
<text x="57.1" y="88.3">33</text>
<text x="57.1" y="90.1">34</text>
<text x="57.1" y="91.9">35</text>
<text x="57.1" y="93.8">36</text>
<text x="57.1" y="95.6">37</text>
<text x="57.1" y="97.5">38</text>
<text x="57.1" y="99.3">39</text>
<text x="57.1" y="101.1">40</text>
<text x="57.1" y="106.6">16</text>
<text x="57.1" y="104.7">15</text>
<text x="21.6" y="113.9">13</text>
<text x="22.5" y="112.1">1</text>
<text x="57.1" y="113.9">24</text>
<text x="57.1" y="112.1">23</text>
<text x="57.1" y="110.2">18</text>
<text x="57.1" y="108.4">17</text>
<text x="57.1" y="117.6">26</text>
<text x="57.1" y="115.7">25</text>
<text x="179.8" y="119.4">7</text>
<text x="179.8" y="117.6">8</text>
<text x="57.1" y="121.2">19</text>
<text x="57.1" y="123">20</text>
<text x="57.1" y="124.9">21</text>
<text x="179.8" y="124.9">4</text>
<text x="179.8" y="123">5</text>
<text x="179.8" y="121.2">6</text>
<text x="252.9" y="120.4" transform="rotate(-90 252.9 120.4)">2</text>
<text x="57.1" y="126.7">22</text>
<text x="57.1" y="128.5">27</text>
<text x="57.1" y="130.3">28</text>
<text x="179.8" y="130.3">1</text>
<text x="179.8" y="128.5">2</text>
<text x="179.8" y="126.7">3</text>
<text x="249.2" y="131.1" transform="rotate(-90 249.2 131.1)">1</text>
<text x="57.1" y="137.7">8</text>
<text x="57.1" y="132.2">29</text>
<text x="57.1" y="134">30</text>
<text x="57.1" y="139.5">9</text>
<text x="57.1" y="141.3">10</text>
<text x="57.1" y="145">12</text>
<text x="57.1" y="146.8">31</text>
</g>
<g font-size="1.7" fill="#004080">
<text x="248.7" y="29.1">1</text>
<text x="248.7" y="30.9">2</text>
<text x="248.7" y="32.8">3</text>
<text x="248.7" y="34.6">4</text>
<text x="115.1" y="36.6" transform="rotate(-90 115.1 36.6)">OUT</text>
<text x="120.6" y="36.6" transform="rotate(-90 120.6 36.6)">GND</text>
<text x="126.1" y="36.6" transform="rotate(-90 126.1 36.6)">VCC</text>
<text x="248.7" y="36.4">5</text>
<text x="248.7" y="38.3">6</text>
<text x="51.4" y="65.7">VDD</text>
<text x="51.4" y="67.5">VDD</text>
<text x="43.3" y="73">OSC2/CLKOUT</text>
<text x="48" y="76.7">RA0/AN0</text>
<text x="36.5" y="80.3">RA2/AN2/VREF-/CVREF</text>
<text x="41" y="84">RA4/T0CKIC1OUT</text>
<text x="42.6" y="82.2">RA3/AN3VREF+</text>
<text x="48" y="78.5">RA1/AN1</text>
<text x="32.8" y="85.8">RA5/AN4/SS/HLVDIN/C2OUT</text>
<text x="38.7" y="89.5">RB0/INT0/FLT0/AN12</text>
<text x="43" y="91.3">RB1/INT1/AN10</text>
<text x="43.1" y="95">RB3/AN9/CCP2</text>
<text x="43.9" y="93.1">RB2/INT2/AN8</text>
<text x="43" y="96.8">RB4/KBI0/AN11</text>
<text x="43.3" y="98.6">RB5/KBI1/PGM</text>
<text x="43.6" y="100.5">RB6/KBI2/PGC</text>
<text x="39.5" y="105.9">RC0/T1OSO/T13CKI</text>
<text x="41.5" y="107.8">RC1/T1OSI/CCP2</text>
<text x="43.6" y="102.3">RB7/KBI3/PGD</text>
<text x="25.7" y="113.2">MCLR/Vpp</text>
<text x="43.1" y="109.6">RC2/CCP1/P1A</text>
<text x="44" y="111.4">RC3/SCK/SCL</text>
<text x="44.5" y="113.2">RC4/SDI/SDA</text>
<text x="25.7" y="115.1">OSC1/CLKIN/RA7</text>
<text x="46.2" y="118.7">RC7/RX/DT</text>
<text x="46.3" y="116.9">RC6/TX/CK</text>
<text x="47.5" y="115.1">RC5/SDO</text>
<text x="46.9" y="122.4">RD0/PSP0</text>
<text x="46.9" y="124.2">RD1/PSP1</text>
<text x="43.3" y="131.5">RD5/PSP5/P1B</text>
<text x="46.9" y="126.1">RD2/PSP2</text>
<text x="46.9" y="127.9">RD3/PSP3</text>
<text x="46.9" y="129.7">RD4/PSP4</text>
<text x="43.2" y="133.3">RD6/PSP6/P1C</text>
<text x="43.2" y="135.2">RD7/PSP7/P1D</text>
<text x="44.7" y="140.7">RE1/WR/AN6</text>
<text x="45.1" y="138.9">RE0/RD/AN5</text>
<text x="45.2" y="142.5">RE2/CS/AN7</text>
<text x="52.2" y="146.2">Vss</text>
<text x="52.2" y="148">Vss</text>
</g>
<g font-size="1.6" fill="#f00">
<text x="172.7" y="11.5">PORTB.4</text>
<text x="172.7" y="6.1">PORTB.3</text>
<text x="172.7" y="17">PORTB.5</text>
<text x="173.2" y="33.5">PORTA.0</text>
<text x="237.2" y="31.6">SCL</text>
<text x="237.2" y="33.5">SDA</text>
<text x="173.2" y="38.9">PORTA.1</text>
<text x="173.2" y="44.5">PORTA.2</text>
<text x="173.2" y="59.1">PORTA.3</text>
<text x="239.1" y="57.2">SCL</text>
<text x="239.1" y="55.4">SDA</text>
<text x="173.2" y="64.6">PORTA.4</text>
<text x="173.2" y="70.1">PORTA.5</text>
<text x="98.3" y="75.5">PORTA.0</text>
<text x="98.3" y="77.3">PORTA.1</text>
<text x="231.7" y="75.5">SDA</text>
<text x="231.7" y="73.7">SCL</text>
<text x="98.3" y="79.2">PORTA.2</text>
<text x="98.3" y="81">PORTA.3</text>
<text x="98.3" y="82.8">PORTA.4</text>
<text x="98.3" y="88.4">RB0</text>
<text x="98.3" y="84.7">PORTA.5</text>
<text x="109.2" y="88.4">INT0</text>
<text x="98.3" y="90.2">RB1</text>
<text x="98.3" y="92">RB2</text>
<text x="98.3" y="93.8">PORTB.3</text>
<text x="98.3" y="95.6">PORTB.4</text>
<text x="109.2" y="90.2">INT1</text>
<text x="109.2" y="92">INT2</text>
<text x="98.3" y="97.5">PORTB.5</text>
<text x="98.3" y="106.6">PORTC.1</text>
<text x="98.3" y="110.3">RC3</text>
<text x="98.3" y="113.9">RC5</text>
<text x="98.3" y="112.1">RC4</text>
<text x="112.9" y="110.3">SCK</text>
<text x="112.9" y="113.9">SDO</text>
<text x="145.8" y="112.1">SDA</text>
<text x="171.4" y="117.6">GND</text>
<text x="171.4" y="119.4">VCC</text>
<text x="156.8" y="122.6">TFT_SCK</text>
<text x="156.8" y="124.5">TFT_SDO</text>
<text x="171.4" y="121.2">VCC</text>
<text x="100.1" y="130.4">PORTD.5</text>
<text x="100.1" y="126.7">PORTD.0</text>
<text x="100.1" y="128.6">PORTD.2</text>
<text x="156.8" y="130">TFT_RST#</text>
<text x="156.8" y="126.3">TFT_D/C#</text>
<text x="156.8" y="128.1">TFT_CS#</text>
<text x="100.1" y="134.1">PORTD.7</text>
<text x="100.1" y="137.7">RE0</text>
<text x="100.1" y="132.2">RD6</text>
<text x="147.6" y="132.2">SCL</text>
<text x="100.1" y="139.5">RE1</text>
<text x="100.1" y="141.4">RE2</text>
</g>
<g font-size="1.6" fill="#000080">
<text x="191.1" y="22.5">LED_RGB COMMON CATHODE</text>
<text x="211.2" y="26.2">R2</text>
<text x="211.2" y="28">R3</text>
<text x="222.2" y="26.2">4.7K</text>
<text x="222.2" y="28">4.7K</text>
<text x="255.1" y="31.6">JP3</text>
<text x="255.1" y="37.1">HEADER 6</text>
<text x="66.8" y="53.6">HEADER 3</text>
<text x="68.6" y="51.7">JP3</text>
<text x="180.2" y="53.6">LED_RGB COMMON CATHODE</text>
<text x="257" y="49.9">JP4</text>
<text x="255.1" y="55.4">HEADER 8</text>
<text x="72.3" y="77.3">RINT2</text>
<text x="72.3" y="75.5">RINT1</text>
<text x="85" y="77.3">220</text>
<text x="85" y="75.5">220</text>
<text x="72.3" y="81">RINT4</text>
<text x="72.3" y="82.8">RINT5</text>
<text x="72.3" y="79.2">RINT3</text>
<text x="85" y="81">220</text>
<text x="85" y="82.8">220</text>
<text x="85" y="79.2">220</text>
<text x="180.2" y="79.2">LED_RGB COMMON CATHODE</text>
<text x="72.3" y="84.7">RINT6</text>
<text x="85" y="84.7">220</text>
<text x="72.3" y="95.6">RINT3</text>
<text x="72.3" y="93.8">RINT2</text>
<text x="85" y="95.6">220</text>
<text x="85" y="93.8">220</text>
<text x="72.3" y="97.5">RINT4</text>
<text x="85" y="97.5">220</text>
<text x="72.3" y="106.6">RINT6</text>
<text x="85" y="106.6">220</text>
<text x="182" y="113.9">JP1</text>
<text x="72.3" y="121.2">RINT15</text>
<text x="72.3" y="124.9">RINT16</text>
<text x="85" y="121.2">220</text>
<text x="85" y="124.9">220</text>
<text x="136.3" y="123.1">R7</text>
<text x="136.3" y="124.9">R8</text>
<text x="149.1" y="123.1">1K</text>
<text x="149.1" y="124.9">1K</text>
<text x="187.4" y="123.1">HEADER 8</text>
<text x="254.4" y="123.1">BZ1</text>
<text x="254.4" y="125.3">BUZZER</text>
<text x="72.3" y="130.4">RINT17</text>
<text x="85" y="130.4">220</text>
<text x="37.5" y="137.7">PIC18F4620</text>
<text x="72.3" y="134">RINT19</text>
<text x="85" y="134">220</text>
<text x="251.5" y="139.5">Q1</text>
<text x="145.4" y="148.7">D4</text>
<text x="158.2" y="148.7">LED</text>
</g>
<g font-size="1.6">
<text x="224.8" y="19.6">VCC</text>
<text x="128.9" y="26.2">IR</text>
<text x="201" y="26.9">VCC</text>
<text x="123.4" y="49.9">VCC</text>
<text x="248.5" y="101.9">+5V</text>
<text x="157.9" y="120.3">VCC</text>
</g>
<g font-size="1.6" fill="#00f">
<text x="126.8" y="28.9" transform="rotate(-90 126.8 28.9)">IR</text>
<text x="126.8" y="26.1" transform="rotate(-90 126.8 26.1)">Receiver</text>
</g>
<g font-size="1.5" fill="#00f">
<text x="185.6" y="5.8">R-</text>
<text x="185.6" y="11.3">G-</text>
<text x="185.6" y="16.8">B-</text>
<text x="185.6" y="33.2">R-</text>
<text x="185.6" y="38.7">G-</text>
<text x="185.6" y="44.2">B-</text>
<text x="185.6" y="58.8">R-</text>
<text x="185.6" y="64.3">G-</text>
<text x="185.6" y="69.8">B-</text>
</g>
<g font-size="1.5" fill="#f00">
<text x="236.9" y="73.5">LA.CH0</text>
<text x="236.9" y="75.3">LA.CH1</text>
<text x="119.8" y="88.1">LA.CH4</text>
<text x="119.8" y="90">LA.CH5</text>
<text x="127.1" y="88.1">INT0</text>
<text x="127.1" y="90">INT1</text>
<text x="119.8" y="91.8">LA.CH6</text>
<text x="127.1" y="91.8">INT2</text>
<text x="108.8" y="137.5">LA.CH4</text>
<text x="116.2" y="137.5">SM0</text>
<text x="108.8" y="139.3">LA.CH5</text>
<text x="108.8" y="141.1">LA.CH6</text>
<text x="116.2" y="139.3">SM1</text>
<text x="116.2" y="141.1">SM2</text>
</g>
<g font-size="1.5">
<text x="187.5" y="121">LCD</text>
<text x="191.3" y="121">SCREEN</text>
</g>
<g font-size=".6">
<text x="28.5" y=".7">E</text>
<text x="83.7" y=".7">D</text>
<text x="139" y=".7">C</text>
<text x="194.2" y=".7">B</text>
<text x="249.4" y=".7">A</text>
<text x=".3" y="19">E</text>
<text x="277.3" y="19">E</text>
<text x=".3" y="54.1">D</text>
<text x="277.3" y="54.1">D</text>
<text x=".3" y="89.2">C</text>
<text x="277.3" y="89.2">C</text>
<text x=".3" y="124.4">B</text>
<text x="277.3" y="124.4">B</text>
<text x=".3" y="159.5">A</text>
<text x="277.3" y="159.5">A</text>
<text x="28.5" y="177.2">E</text>
<text x="83.7" y="177.2">D</text>
<text x="139" y="177.2">C</text>
<text x="194.2" y="177.2">B</text>
<text x="249.4" y="177.2">A</text>
</g>
</svg>
